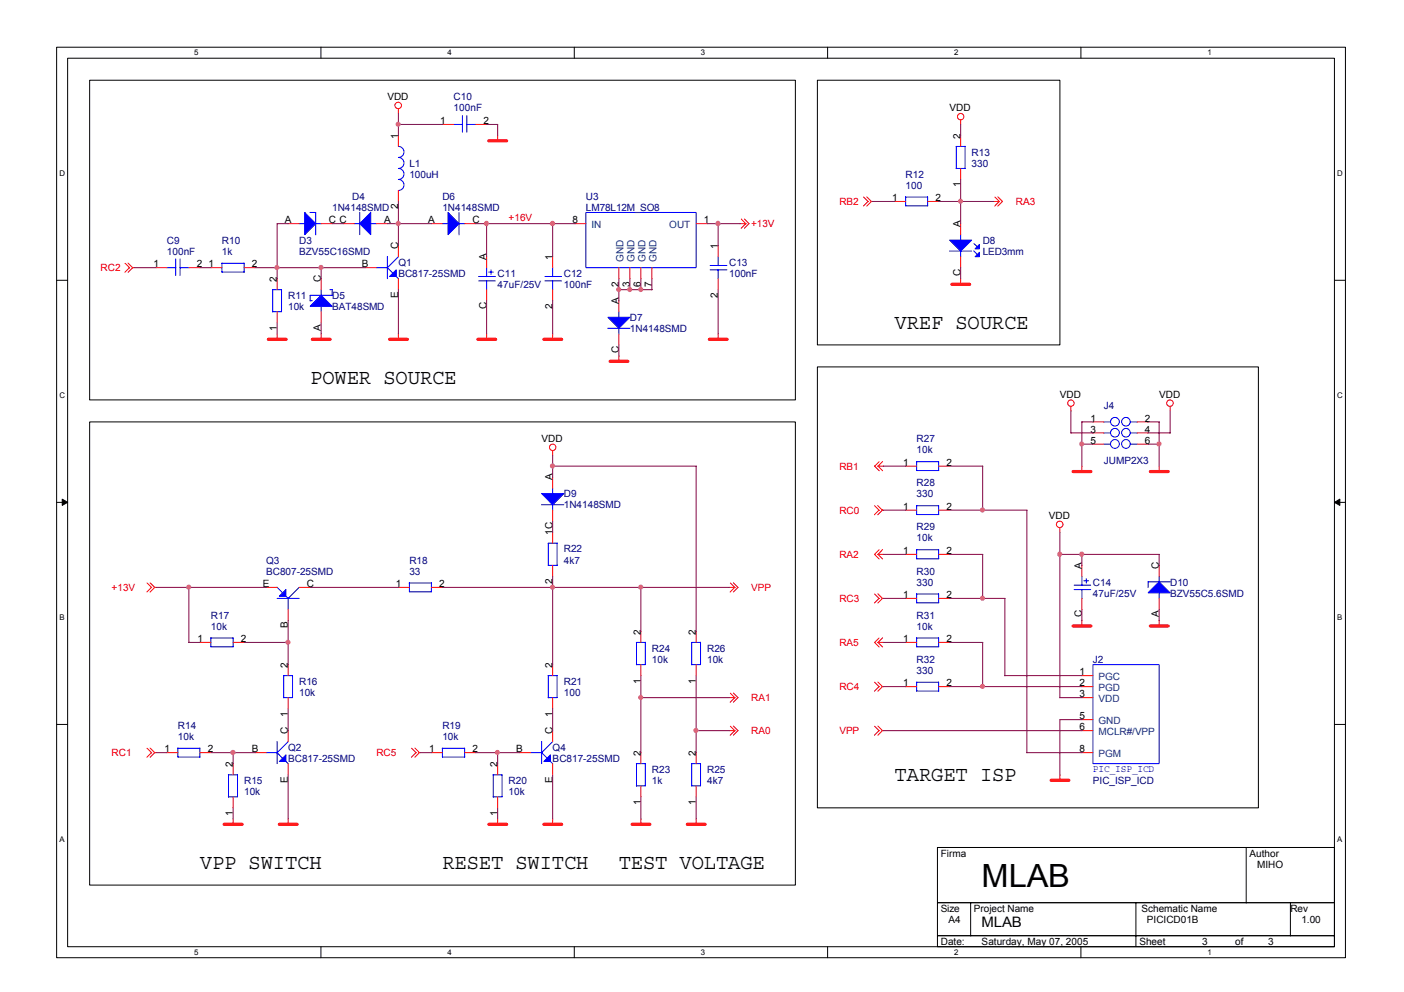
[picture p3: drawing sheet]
<svg xmlns="http://www.w3.org/2000/svg" width="297mm" height="210mm" viewBox="0 0 297 210" stroke-linecap="round" stroke-linejoin="round" font-family="sans-serif">
<path d="M12 10h272.6v192.6h-272.6zM14.3 12.3h268v188h-268z" fill="none" stroke="#000" stroke-width=".21"/>
<g fill="#fff">
<path d="M41.1 10.2h.9v1.9h-.9z"/>
<path d="M41.1 200.6h.9v1.8h-.9z"/>
</g>
<path d="M67.9 10v2.3M67.9 200.3v2.3" fill="none" stroke="#000" stroke-width=".21"/>
<g fill="#fff">
<path d="M94.7 10.2h.9v1.9h-.9z"/>
<path d="M94.7 200.6h.9v1.8h-.9z"/>
</g>
<path d="M121.5 10v2.3M121.5 200.3v2.3" fill="none" stroke="#000" stroke-width=".21"/>
<g fill="#fff">
<path d="M148.3 10.2h.9v1.9h-.9z"/>
<path d="M148.3 200.6h.9v1.8h-.9z"/>
</g>
<path d="M175.1 10v2.3M175.1 200.3v2.3" fill="none" stroke="#000" stroke-width=".21"/>
<g fill="#fff">
<path d="M201.9 10.2h.9v1.9h-.9z"/>
<path d="M201.9 200.6h.9v1.8h-.9z"/>
</g>
<path d="M228.7 10v2.3M228.7 200.3v2.3" fill="none" stroke="#000" stroke-width=".21"/>
<g fill="#fff">
<path d="M255.5 10.2h.9v1.9h-.9z"/>
<path d="M255.5 200.6h.9v1.8h-.9z"/>
<path d="M12.6 35.8h1.2v1.9h-1.2z"/>
<path d="M282.9 35.8h1.2v1.9h-1.2z"/>
<path d="M12.6 82.8h1.2v1.9h-1.2z"/>
<path d="M282.9 82.8h1.2v1.9h-1.2z"/>
</g>
<path d="M12 59.3h2.3M282.3 59.3h2.3" fill="none" stroke="#000" stroke-width=".21"/>
<g fill="#fff">
<path d="M12.6 129.8h1.1v1.9h-1.1z"/>
<path d="M282.9 129.8h1.1v1.9h-1.1z"/>
</g>
<path d="M12 106.3h2.3M282.3 106.3h2.3" fill="none" stroke="#000" stroke-width=".21"/>
<g fill="#000" stroke="#000" stroke-width=".21">
<path d="M13.2 105.6l1.1 .7-1.1 .6z" fill-rule="evenodd"/>
<path d="M282.3 106.3l1.2-.7v1.3z" fill-rule="evenodd"/>
</g>
<g fill="#fff">
<path d="M12.6 176.8h1.1v1.8h-1.1z"/>
<path d="M282.9 176.8h1.1v1.8h-1.1z"/>
</g>
<g fill="none" stroke="#000" stroke-width=".21">
<path d="M19 17h149.3v67.6h-149.3zM172.9 17h51.3v56h-51.3zM172.9 77.6h93.3v93.3h-93.3zM19 89.3h149.3v98h-149.3zM12 153.3h2.3M282.3 153.3h2.3M198.3 179.3h84v11.7h-84zM263.7 179.3v11.8M198.3 191h84v7h-84zM198.3 198h84v2.3h-84zM205.4 191v7M240.3 191v9.4"/>
<path d="M273 191v7"/>
</g>
<g fill="none" stroke="#f00" stroke-width=".21">
<path d="M84.3 23v1M84.3 28.7v2.3M93.6 26.3h2.4M100.6 26.3h2.4M105.3 28.7v1.1M203.2 25.4v.9M203.2 28.7v2.3M203.2 35.6v2.4M26.5 55.7l.9 1M27.1 55.7l1 .9M27.4 56.6l-1 1M28.1 56.6l-1 1"/>
<path d="M28.1 56.6h.3M33 56.6h2.3M40 56.6h2.3M44.6 56.6h2.3M51.6 56.6h2.4M58.6 59v2.3M61 47.3h2.3M67.9 47.3h2.4M67.9 59v2.3M72.6 47.3h2.4M77.3 56.6h2.3M79.6 47.3h2.4"/>
<path d="M84.3 40.3v2.3M84.3 52v2.3M84.3 59v2.3M91.3 47.3h2.3M98.3 47.3h2.3M103 54.3v2.3M116.9 54.3v2.3M121.6 47.3h2.4M130.9 56.6v2.4M133.3 56.6v2.4M135.6 56.6v2.4M137.9 56.6v2.4"/>
<path d="M147.3 47.3h2.3M151.9 52v2.3M151.9 59v2.3M156.6 47.3h1.2M156.8 46.4l1 1M157.5 46.3l1 1-1 1M157.8 47.3l-1 1M182.7 41.7l1 1M183.4 41.7l1 .9M183.6 42.6l-.9 1M184.4 42.6l-1 1M184.4 42.6h.2"/>
<path d="M189.3 42.6h2.3M196.3 42.6h2.3M203.2 47.3v2.4M203.2 54.3v2.3M203.2 59v1.2M210.2 42.6h1.3M210.5 41.7l1 1M211.1 41.7l1 .9-1 1M211.4 42.6l-1 1M58.6 66v2.3M58.6 70.7v1.1M67.9 66v2.3"/>
<path d="M67.9 70.7v1.1M84.3 70.7v1.1M103 61.3v2.3M103 70.7v1.1M116.9 61.3v2.3M116.9 70.7v1.1M130.9 63.6v2.4M130.9 70.7v2.3M130.9 75.3v1.2M151.9 70.7v1.1M116.9 95.3v1M185 98.6l1 1"/>
<path d="M185.8 98.6l.9 1M185.8 98.6h1.1M186 97.7l-1 1M186.7 97.7l-.9 .9M191.6 98.6h2.3M198.6 98.6h2.3M226.6 86v1M228.9 98.6v1.2M231.2 89.3h2.4M231.2 91.6h2.4M231.2 94h2.4M240.6 89.3h2.3"/>
<path d="M240.6 91.6h2.3M240.6 94h2.3M245.2 98.6v1.2M247.6 86v1M116.9 101v2.3M116.9 107.9v2.4M116.9 112.6v2.3M116.9 119.6v2.4M185 107l1 1M185 117.3l1 1M185.7 107l1 .9M185.8 117.3l.9 1"/>
<path d="M185.8 117.3h1.1M186 107.9l-1 1M186 116.3l-1 1M186.7 107.9l-1 1M186.7 107.9h.2M186.7 116.3l-.9 1M191.6 107.9h2.3M191.6 117.3h2.3M198.6 107.9h2.3M198.6 117.3h2.3M224.2 111.6v1M228.9 119.6v2.4"/>
<path d="M245.2 119.6v2.4M31.1 123.4l1 .9M31.7 123.3l1 1M32 124.3l-.9 1M32.7 124.3l-1 1M32.7 124.3h.3M42.3 135.9h2.3M49.3 135.9h2.3M56.3 124.3h2.3M61 128.9v2.4M63.3 124.3h2.3M84.3 124.3h2.3"/>
<path d="M91.3 124.3h2.3M135.6 133.6v2.3M147.3 133.6v2.3M154.3 124.3h1.2M154.5 123.4l1 .9M155.2 123.3l.9 1-.9 1M155.4 124.3l-.9 1M185 125.7l1 1M185 135.9l1 1M185.7 125.6l1 1M185.8 135.9l.9 1M185.8 135.9h1.1"/>
<path d="M186 126.6l-1 1M186 135l-1 1M186.7 126.6l-1 1M186.7 126.6h.2M186.7 135l-.9 .9M191.6 126.6h2.3M191.6 135.9h2.3M198.6 126.6h2.3M198.6 135.9h2.3M228.9 126.6v2.3M228.9 131.3v1.2M245.2 126.6v2.3"/>
<path d="M245.2 131.3v1.2M31.1 158.3l1 1M31.7 158.3l1 1M32 159.3l-.9 .9M32.7 159.3l-1 .9M32.7 159.3h.3M35.3 159.3h2.3M42.3 159.3h2.3M54 159.3h2.3M61 140.6v2.4M61 147.6v2.3M61 154.6v2.3"/>
<path d="M87.1 158.3l1 1M87.8 158.3l.9 1M88 159.3l-1 .9M88.7 159.3h.3M88.7 159.3l-.9 .9M91.3 159.3h2.3M98.3 159.3h2.3M109.9 159.3h2.4M116.9 140.6v2.4M116.9 147.6v2.3M116.9 154.6v2.3M135.6 140.6v2.4"/>
<path d="M135.6 159.3v2.3M147.3 140.6v2.4M147.3 159.3v2.3M154.3 147.6h1.2M154.3 154.6h1.2M154.5 146.7l1 1M154.5 153.7l1 .9M155.2 146.6l.9 1-.9 1M155.2 153.6l.9 1-.9 1M155.4 147.6l-.9 1M155.4 154.6l-.9 1M185 144.4l1 .9"/>
<path d="M185 153.7l1 .9M185.7 144.3l1 1M185.7 153.6l1 1M186 145.3l-1 1M186 154.6l-1 1M186.7 145.3l-1 1M186.7 145.3h.2M186.7 154.6l-1 1M186.7 154.6h.2M191.6 145.3h2.3M198.6 145.3h2.3M228.9 159.3h2.3"/>
<path d="M228.9 147.6h2.3M228.9 145.3h2.3M228.9 154.6h2.3M228.9 143h2.3M228.9 152.3h2.3M49.3 161.6v2.4M49.3 168.6v2.3M49.3 173.3v1.2M61 161.6v2.4M61 173.3v1.2M105.3 161.6v2.4M105.3 168.6v2.3"/>
<path d="M105.3 173.3v1.2M116.9 161.6v2.4M116.9 173.3v1.2M135.6 166.3v2.3M135.6 173.3v1.2M147.3 166.3v2.3M147.3 173.3v1.2M224.2 164v1.1"/>
<circle cx="84.3" cy="22.3" r=".69"/>
<circle cx="203.2" cy="24.7" r=".68"/>
<circle cx="116.9" cy="94.7" r=".68"/>
<circle cx="226.6" cy="85.3" r=".68"/>
<circle cx="247.5" cy="85.3" r=".69"/>
<circle cx="224.2" cy="111" r=".69"/>
</g>
<g fill="none" stroke="#f00" stroke-width=".68">
<path d="M103.4 29.8h3.8M56.8 71.8h3.7M66.1 71.8h3.7M82.4 71.8h3.8M101.1 71.8h3.8M115.1 71.8h3.7M129.1 76.5h3.7M150.1 71.8h3.7M201.4 60.2h3.7M227 99.8h3.8M243.4 99.8h3.7M227 132.5h3.8"/>
<path d="M243.4 132.5h3.7M47.4 174.4h3.8M59.1 174.4h3.8M103.4 174.4h3.8M115.1 174.4h3.7M133.7 174.4h3.8M145.4 174.4h3.8M222.4 165.1h3.7"/>
</g>
<g fill="none" stroke="#00f" stroke-width=".21">
<path d="M84.3 31a1.16 1.16 0 0 1 1.2 1.2 1.16 1.16 0 0 1-1.2 1.1 1.16 1.16 0 0 1 1.2 1.2 1.16 1.16 0 0 1-1.2 1.1 1.16 1.16 0 0 1 1.2 1.2 1.16 1.16 0 0 1-1.2 1.2 1.16 1.16 0 0 1 1.2 1.1 1.16 1.16 0 0 1-1.2 1.2M96 26.3h1.9M97.8 24.5v3.5M98.8 26.3h1.9M98.8 24.5v3.5M202.3 31h1.9M202.3 31v4.7M204.2 30.9v4.7h-1.9M35.3 56.6h1.9M37.2 54.8v3.5M38.1 56.6h1.9M38.1 54.8v3.5"/>
<path d="M46.9 55.7h4.7M46.9 55.7v1.9h4.8M51.6 55.7v1.9M63.3 47.3h1.2M65.6 45h1.2v4.7M66.8 47.3h1.2M74.9 47.3h1.2M76.1 44.9v4.8M78.4 47.3h1.2M79.6 56.6h2.4l1.1 1.2M82 54.3v4.7M83.8 58.5l.5 .5"/>
<path d="M84.3 54.3l-2.4 2.4M93.6 47.3h1.2M97.1 47.3h1.2M97.1 45v4.7M101.3 58.5h3.5M101.3 59.4h3.5M103 56.6v1.9M103 59.4v1.9M103.4 57.6h1M103.9 57.1v1M115.3 58.5h3.5M115.3 59.4h3.5"/>
<path d="M116.9 56.6v1.9M116.9 59.4v1.9M124 45h23.3v11.6h-23.3zM150.2 56.2h3.6M150.2 57.1h3.6M151.9 54.3v1.9M151.9 57.1v1.9M191.6 41.7v1.9h4.7v-1.9h-4.7M200.9 53.1h4.7M203.2 49.7v1.1M203.2 53.1v1.3M206 53.1l.8 .7"/>
<path d="M206 51.5l.8 .7M57.7 61.3h1.9M57.7 61.3v4.7M59.6 61.3v4.7h-1.9M65.6 63.6h.5M67.9 61.3v1.2M67.9 64.8v1.2M69.8 61.3h.5M70.3 61.3v1.2h-4.7v1.2M128.6 69.5h4.7M130.9 66v1.2M130.9 69.5v1.2"/>
<path d="M193.9 97.7h4.7M193.9 97.7v1.9h4.7v-1.9M233.5 89.3h1.4M233.5 91.6h1.4M233.5 94h1.4M239.1 89.3h1.5M239.1 91.6h1.5M239.1 94h1.5M114.6 106.8h4.7M116 119.6h1.9M116.9 103.3v1.2M116.9 106.8v1.2"/>
<path d="M117.9 114.9v4.7M117.9 114.9h-1.9v4.8M193.9 107v1.9h4.7v-1.9h-4.7M193.9 116.3v1.9h4.7v-1.9h-4.7M44.6 135h4.7v1.9M44.6 135v1.9h4.8M58.6 124.2l1.2 1.2M58.6 126.6h4.7M60.5 126.2l.5 .5M61 126.6v2.3M63.3 124.3l-2.4 2.4M86.6 123.3v1.9h4.7v-1.9l-4.7 .1"/>
<path d="M134.6 135.9h1.9M134.7 135.9v4.8M136.5 135.9v4.7h-1.9M146.3 135.9h1.9M146.3 135.9v4.8M148.2 135.9v4.7h-1.9M193.9 125.6v2h4.7v-2l-4.7 .1M193.9 135v1.9h4.7v-1.9h-4.7M227.2 123.8h3.6M227.2 124.8h3.6M228.9 122v1.9M228.9 124.8v1.9"/>
<path d="M229.3 122.9h1M229.8 122.4v1M245.2 121.9v1.2M245.2 125.4v1.2M247.6 123.1h-4.7v1.2M37.6 158.3v1.9h4.7v-1.9h-4.7M56.3 159.3h2.4l1.1 1.2M58.6 156.9v4.7M60 143h1.9M60 143v4.7M61 156.9l-2.4 2.4M61.9 142.9v4.7h-1.9"/>
<path d="M93.6 158.3h4.7v1.9M93.6 158.3v1.9h4.7M112.3 159.3h2.3l1.2 1.2M114.6 156.9v4.7M116 143h1.9M116 143v4.7M116.9 156.9l-2.3 2.4M117.9 142.9v4.7h-1.9M193.9 144.4h4.7M193.9 144.3v1.9h4.7v-1.9M231.2 140.6h14v21h-14zM48.3 164h1.9"/>
<path d="M48.3 164v4.7M50.2 163.9v4.7h-1.9M60.5 161.1l.5 .5M104.3 164h1.9M104.4 164v4.7M106.2 163.9v4.7h-1.9M116.4 161.1l.5 .5M134.6 161.6h1.9M134.7 161.6v4.7M136.5 161.5v4.8h-1.9M146.3 161.6h1.9M146.3 161.6v4.7"/>
<path d="M148.2 161.5v4.8h-1.9"/>
<circle cx="235.9" cy="93.9" r=".93"/>
<circle cx="235.9" cy="91.6" r=".92"/>
<circle cx="235.9" cy="89.2" r=".92"/>
<circle cx="238.2" cy="93.9" r=".92"/>
<circle cx="238.2" cy="91.6" r=".91"/>
<circle cx="238.2" cy="89.2" r=".91"/>
</g>
<g fill="#00f" stroke="#00f" stroke-width=".21">
<path d="M128.6 67.1h4.7l-2.4 2.4z" fill-rule="evenodd"/>
<path d="M115.1 161.1l1.4-1.4v1.4z" fill-rule="evenodd"/>
<path d="M114.6 104.4h4.7l-2.4 2.4z" fill-rule="evenodd"/>
<path d="M78.4 45v4.7l-2.3-2.4z" fill-rule="evenodd"/>
<path d="M59.1 161.1l1.4-1.4v1.4z" fill-rule="evenodd"/>
<path d="M82.4 58.5l1.4-1.4v1.4z" fill-rule="evenodd"/>
<path d="M245.2 123.1l2.4 2.3h-4.7z" fill-rule="evenodd"/>
<path d="M64.5 45l2.3 2.3-2.3 2.4z" fill-rule="evenodd"/>
<path d="M94.8 45l2.3 2.3-2.3 2.4z" fill-rule="evenodd"/>
<path d="M59.1 126.2l1.4-1.4v1.4z" fill-rule="evenodd"/>
<path d="M200.9 50.8h4.7l-2.4 2.3z" fill-rule="evenodd"/>
<path d="M206.3 52.7l.9-1v1z" fill-rule="evenodd"/>
<path d="M206.3 54.3l.9-.9v.9z" fill-rule="evenodd"/>
<path d="M65.6 64.8l2.3-2.3 2.4 2.3z" fill-rule="evenodd"/>
</g>
<g fill="none" stroke="#800040" stroke-width=".21">
<path d="M84.3 24v4.7M84.3 26.3h9.3M103 26.3h2.3v2.4M203.2 26.3v2.4M203.2 38v9.4M28.3 56.6h4.7M42.3 56.6h2.4M54 56.6h23.3M61 47.3h-2.4v11.7M67.9 56.6v2.4M70.3 47.3h2.4M82 47.3h9.3"/>
<path d="M84.3 42.6v9.4M100.6 47.3h21.1M103 47.3v7.1M116.9 47.3v7.1M130.9 59v4.7M133.3 59v2.3M135.6 59v2.3M137.9 59v2.3M149.6 47.3h7M151.9 47.3v4.7M184.6 42.6h4.7M198.6 42.6h11.7"/>
<path d="M203.2 56.6v2.4M58.6 68.3v2.4M67.9 68.3v2.4M84.3 61.3v9.4M103 63.6v7.1M116.9 63.6v7.1M130.9 73v2.4M130.9 61.3h7.1M151.9 61.3v9.4M116.9 96.3v4.7M116.9 98.6h30.4v35M186.9 98.6h4.7"/>
<path d="M200.9 98.6h7v9.4M226.6 91.6h4.7M226.6 87v4.7M228.9 89.2v9.4M228.9 94h2.4M228.9 89.3h2.4M242.9 91.6h4.7M242.9 89.3h2.3v9.4M242.9 94h2.4M247.6 87v4.7M116.9 110.3v2.3M186.9 117.3h4.7"/>
<path d="M186.9 107.9h4.7M200.9 117.3h7v9.4M200.9 107.9h16.4v51.4M224.2 117.3h21.1l-.1 2.4M224.2 112.6v35.1M228.9 117.3v2.4M33 124.3h23.3M40 135.9h2.3M40 124.3v11.7M51.6 135.9h9.4M61 131.3v9.4M65.6 124.3h18.7"/>
<path d="M93.6 124.3h60.7M116.9 122v18.7M135.6 124.3v9.3M186.9 135.9h4.7M186.9 126.6h4.7M200.9 135.9h7v9.4M200.9 126.6h11.7v16.4M228.9 128.9v2.4M245.2 128.9v2.4M33 159.3h2.3M44.6 159.3h9.4M49.3 159.3v2.3"/>
<path d="M61 149.9v4.7M88.9 159.3h2.4M100.6 159.3h9.4M105.3 159.3v2.3M116.9 149.9v4.7M135.6 143v16.3M135.6 147.6h18.7M147.3 154.6h7M147.3 143v16.3M186.9 145.3h4.7M186.9 154.6h42M200.9 145.3h28"/>
<path d="M212.6 143h16.3M217.3 159.3h11.6M224.2 147.6h4.7M228.9 152.3h-4.7v11.7M49.3 170.9v2.4M61 164v9.3M105.3 170.9v2.4M116.9 164v9.3M135.6 168.6v4.7M147.3 168.6v4.7"/>
</g>
<g fill="#f0f" stroke="#f0f" stroke-width=".21">
<circle cx="58.6" cy="56.6" r=".44"/>
<circle cx="84.2" cy="47.3" r=".46"/>
<circle cx="102.9" cy="47.3" r=".46"/>
<circle cx="130.9" cy="61.3" r=".44"/>
<circle cx="116.9" cy="47.3" r=".46"/>
<circle cx="151.9" cy="47.3" r=".46"/>
<circle cx="49.3" cy="159.2" r=".46"/>
<circle cx="60.9" cy="135.9" r=".44"/>
<circle cx="39.9" cy="124.2" r=".44"/>
<circle cx="105.2" cy="159.2" r=".44"/>
<circle cx="116.9" cy="124.2" r=".44"/>
<circle cx="135.6" cy="147.6" r=".44"/>
<circle cx="135.6" cy="124.2" r=".44"/>
<circle cx="207.9" cy="145.2" r=".44"/>
<circle cx="207.9" cy="126.6" r=".44"/>
<circle cx="207.9" cy="107.9" r=".44"/>
<circle cx="147.2" cy="154.6" r=".44"/>
<circle cx="203.2" cy="42.6" r=".44"/>
<circle cx="133.2" cy="61.3" r=".44"/>
<circle cx="135.6" cy="61.3" r=".44"/>
<circle cx="116.9" cy="98.6" r=".44"/>
<circle cx="84.2" cy="26.3" r=".44"/>
<circle cx="228.8" cy="117.3" r=".46"/>
<circle cx="224.2" cy="117.3" r=".46"/>
<circle cx="67.9" cy="56.6" r=".44"/>
<circle cx="228.8" cy="93.9" r=".46"/>
<circle cx="245.2" cy="93.9" r=".46"/>
</g>
<text font-size="6.8" x="207.7" y="187.8">MLAB</text>
<g font-size="4.4">
<text x="189.3" y="69.6">VREF SOURCE</text>
<text x="65.6" y="81.3">POWER SOURCE</text>
<text x="189.3" y="165.3">TARGET ISP</text>
<text x="42.3" y="183.9">VPP SWITCH</text>
<text x="93.6" y="183.9">RESET SWITCH</text>
<text x="130.9" y="183.9">TEST VOLTAGE</text>
</g>
<text font-size="3" x="207.7" y="196.1">MLAB</text>
<g font-size="2.1">
<text x="82" y="21.3">VDD</text>
<text x="200.9" y="23.6">VDD</text>
<text x="84.2" y="29.3" transform="rotate(-90 84.2 29.3)">1</text>
<text x="93.1" y="26.3">1</text>
<text x="102.3" y="26.3">2</text>
<text x="203.2" y="29.3" transform="rotate(-90 203.2 29.3)">2</text>
<text x="203.2" y="39.7" transform="rotate(-90 203.2 39.7)">1</text>
<text x="60.2" y="47.3">A</text>
<text x="69.6" y="47.3">C C</text>
<text x="81.3" y="47.3">A</text>
<text x="84.2" y="44.3" transform="rotate(-90 84.2 44.3)">2</text>
<text x="90.6" y="47.3">A</text>
<text x="99.9" y="47.3">C</text>
<text x="121.1" y="47.3">8</text>
<text x="148.9" y="47.3">1</text>
<text x="188.8" y="42.6">1</text>
<text x="197.9" y="42.6">2</text>
<text x="84.2" y="52.7" transform="rotate(-90 84.2 52.7)">C</text>
<text x="151.9" y="52.7" transform="rotate(-90 151.9 52.7)">1</text>
<text x="203.2" y="48" transform="rotate(-90 203.2 48)">A</text>
<text x="32.5" y="56.6">1</text>
<text x="41.6" y="56.6">2</text>
<text x="44.1" y="56.6">1</text>
<text x="53.3" y="56.6">2</text>
<text x="58.6" y="59.6" transform="rotate(-90 58.6 59.6)">2</text>
<text x="67.9" y="59.6" transform="rotate(-90 67.9 59.6)">C</text>
<text x="76.6" y="56.6">B</text>
<text x="102.9" y="55" transform="rotate(-90 102.9 55)">A</text>
<text x="116.9" y="55" transform="rotate(-90 116.9 55)">1</text>
<text x="203.2" y="58.3" transform="rotate(-90 203.2 58.3)">C</text>
<text x="84.2" y="63" transform="rotate(-90 84.2 63)">E</text>
<text x="102.9" y="65.3" transform="rotate(-90 102.9 65.3)">C</text>
<text x="116.9" y="65.3" transform="rotate(-90 116.9 65.3)">2</text>
<text x="130.9" y="64.3" transform="rotate(-90 130.9 64.3)">A</text>
<text x="130.9" y="60.7" transform="rotate(-90 130.9 60.7)">2</text>
<text x="133.2" y="60.7" transform="rotate(-90 133.2 60.7)">3</text>
<text x="135.6" y="60.7" transform="rotate(-90 135.6 60.7)">6</text>
<text x="137.9" y="60.7" transform="rotate(-90 137.9 60.7)">7</text>
<text x="151.9" y="63" transform="rotate(-90 151.9 63)">2</text>
<text x="58.6" y="70" transform="rotate(-90 58.6 70)">1</text>
<text x="67.9" y="70" transform="rotate(-90 67.9 70)">A</text>
<text x="130.9" y="74.7" transform="rotate(-90 130.9 74.7)">C</text>
<text x="224.2" y="84.2">VDD</text>
<text x="230.7" y="89.2">1</text>
<text x="242.2" y="89.2">2</text>
<text x="245.2" y="84.2">VDD</text>
<text x="114.6" y="93.6">VDD</text>
<text x="230.7" y="91.6">3</text>
<text x="230.7" y="93.9">5</text>
<text x="242.2" y="91.6">4</text>
<text x="242.2" y="93.9">6</text>
<text x="116.9" y="101.6" transform="rotate(-90 116.9 101.6)">A</text>
<text x="191.1" y="98.6">1</text>
<text x="200.2" y="98.6">2</text>
<text x="191.1" y="107.9">1</text>
<text x="200.2" y="107.9">2</text>
<text x="116.9" y="113.3" transform="rotate(-90 116.9 113.3)">1C</text>
<text x="221.9" y="109.9">VDD</text>
<text x="191.1" y="117.3">1</text>
<text x="200.2" y="117.3">2</text>
<text x="55.6" y="124.2">E</text>
<text x="64.9" y="124.2">C</text>
<text x="83.8" y="124.2">1</text>
<text x="92.9" y="124.2">2</text>
<text x="116.9" y="123.7" transform="rotate(-90 116.9 123.7)">2</text>
<text x="228.9" y="120.3" transform="rotate(-90 228.9 120.3)">A</text>
<text x="245.2" y="120.3" transform="rotate(-90 245.2 120.3)">C</text>
<text x="191.1" y="126.6">1</text>
<text x="200.2" y="126.6">2</text>
<text x="228.9" y="130.6" transform="rotate(-90 228.9 130.6)">C</text>
<text x="245.2" y="130.6" transform="rotate(-90 245.2 130.6)">A</text>
<text x="41.8" y="135.9">1</text>
<text x="51" y="135.9">2</text>
<text x="60.9" y="133" transform="rotate(-90 60.9 133)">B</text>
<text x="135.6" y="134.3" transform="rotate(-90 135.6 134.3)">2</text>
<text x="147.2" y="134.3" transform="rotate(-90 147.2 134.3)">2</text>
<text x="191.1" y="135.9">1</text>
<text x="200.2" y="135.9">2</text>
<text x="60.9" y="141.3" transform="rotate(-90 60.9 141.3)">2</text>
<text x="116.9" y="141.3" transform="rotate(-90 116.9 141.3)">2</text>
<text x="228.4" y="142.9">1</text>
<text x="135.6" y="144.7" transform="rotate(-90 135.6 144.7)">1</text>
<text x="147.2" y="144.7" transform="rotate(-90 147.2 144.7)">1</text>
<text x="191.1" y="145.2">1</text>
<text x="200.2" y="145.2">2</text>
<text x="228.4" y="145.2">2</text>
<text x="228.4" y="147.6">3</text>
<text x="60.9" y="155.3" transform="rotate(-90 60.9 155.3)">C</text>
<text x="60.9" y="151.6" transform="rotate(-90 60.9 151.6)">1</text>
<text x="116.9" y="155.3" transform="rotate(-90 116.9 155.3)">C</text>
<text x="116.9" y="151.6" transform="rotate(-90 116.9 151.6)">1</text>
<text x="228.4" y="152.2">5</text>
<text x="228.4" y="154.6">6</text>
<text x="34.8" y="159.2">1</text>
<text x="43.9" y="159.2">2</text>
<text x="53.3" y="159.2">B</text>
<text x="90.8" y="159.2">1</text>
<text x="99.9" y="159.2">2</text>
<text x="109.2" y="159.2">B</text>
<text x="135.6" y="159.9" transform="rotate(-90 135.6 159.9)">2</text>
<text x="147.2" y="159.9" transform="rotate(-90 147.2 159.9)">2</text>
<text x="228.4" y="159.2">8</text>
<text x="49.3" y="162.3" transform="rotate(-90 49.3 162.3)">2</text>
<text x="60.9" y="165.6" transform="rotate(-90 60.9 165.6)">E</text>
<text x="105.2" y="162.3" transform="rotate(-90 105.2 162.3)">2</text>
<text x="116.9" y="165.6" transform="rotate(-90 116.9 165.6)">E</text>
<text x="49.3" y="172.6" transform="rotate(-90 49.3 172.6)">1</text>
<text x="105.2" y="172.6" transform="rotate(-90 105.2 172.6)">1</text>
<text x="135.6" y="170.3" transform="rotate(-90 135.6 170.3)">1</text>
<text x="147.2" y="170.3" transform="rotate(-90 147.2 170.3)">1</text>
<text x="199.1" y="181.3">Firma</text>
<text x="264.4" y="181.3">Author</text>
<text x="266" y="183.6">MIHO</text>
<text x="199.1" y="193">Size</text>
<text x="200.7" y="195.3">A4</text>
<text x="206" y="193">Project Name</text>
<text x="241.5" y="193">Schematic Name</text>
<text x="242.7" y="195.3">PICICD01B</text>
<text x="273" y="193">Rev</text>
<text x="275.3" y="195.3">1.00</text>
<text x="199.1" y="199.9">Date:</text>
<text x="207.7" y="199.9">Saturday, May 07, 2005</text>
<text x="241" y="199.9">Sheet</text>
<text x="254.3" y="199.9">3</text>
<text x="261.3" y="199.9">of</text>
<text x="268.3" y="199.9">3</text>
</g>
<g font-size="2.1" fill="#000080">
<text x="96" y="21.3">C10</text>
<text x="96" y="23.6">100nF</text>
<text x="86.6" y="35.3">L1</text>
<text x="205.6" y="32.9">R13</text>
<text x="205.6" y="35.3">330</text>
<text x="86.6" y="37.6">100uH</text>
<text x="191.6" y="37.6">R12</text>
<text x="191.6" y="39.9">100</text>
<text x="70.3" y="44.6">1N4148SMD</text>
<text x="74.5" y="42.2">D4</text>
<text x="93.6" y="42.2">D6</text>
<text x="93.6" y="44.6">1N4148SMD</text>
<text x="124" y="42.2">U3</text>
<text x="124" y="44.6">LM78L12M_SO8</text>
<text x="35.3" y="51.6">C9</text>
<text x="35.3" y="53.9">100nF</text>
<text x="46.9" y="51.6">R10</text>
<text x="46.9" y="53.9">1k</text>
<text x="63.3" y="51.6">D3</text>
<text x="63.3" y="53.9">BZV55C16SMD</text>
<text x="207.9" y="51.6">D8</text>
<text x="207.9" y="53.9">LED3mm</text>
<text x="84.3" y="56.3">Q1</text>
<text x="84.3" y="58.6">BC817-25SMD</text>
<text x="105.3" y="58.6">C11</text>
<text x="119.3" y="58.6">C12</text>
<text x="154.3" y="56.3">C13</text>
<text x="154.3" y="58.6">100nF</text>
<text x="61" y="63.2">R11</text>
<text x="61" y="65.6">10k</text>
<text x="70.3" y="63.2">D5</text>
<text x="70.3" y="65.6">BAT48SMD</text>
<text x="105.3" y="60.9">47uF/25V</text>
<text x="119.3" y="60.9">100nF</text>
<text x="133.3" y="67.9">D7</text>
<text x="133.3" y="70.2">1N4148SMD</text>
<text x="233.6" y="86.6">J4</text>
<text x="193.9" y="93.6">R27</text>
<text x="193.9" y="95.9">10k</text>
<text x="233.6" y="98.3">JUMP2X3</text>
<text x="119.3" y="105.2">D9</text>
<text x="119.3" y="107.6">1N4148SMD</text>
<text x="193.9" y="102.9">R28</text>
<text x="193.9" y="105.2">330</text>
<text x="193.9" y="112.2">R29</text>
<text x="56.3" y="119.3">Q3</text>
<text x="86.6" y="119.3">R18</text>
<text x="119.3" y="116.9">R22</text>
<text x="119.3" y="119.3">4k7</text>
<text x="193.9" y="114.6">10k</text>
<text x="56.3" y="121.6">BC807-25SMD</text>
<text x="86.6" y="121.6">33</text>
<text x="193.9" y="121.6">R30</text>
<text x="193.9" y="123.9">330</text>
<text x="231.2" y="123.9">C14</text>
<text x="247.6" y="123.9">D10</text>
<text x="44.6" y="130.9">R17</text>
<text x="193.9" y="130.9">R31</text>
<text x="231.2" y="126.2">47uF/25V</text>
<text x="247.6" y="126.2">BZV55C5.6SMD</text>
<text x="44.6" y="133.2">10k</text>
<text x="137.9" y="137.9">R24</text>
<text x="149.6" y="137.9">R26</text>
<text x="193.9" y="133.2">10k</text>
<text x="137.9" y="140.2">10k</text>
<text x="149.6" y="140.2">10k</text>
<text x="193.9" y="140.2">R32</text>
<text x="193.9" y="142.6">330</text>
<text x="231.2" y="140.2">J2</text>
<text x="63.3" y="144.9">R16</text>
<text x="63.3" y="147.2">10k</text>
<text x="119.3" y="144.9">R21</text>
<text x="119.3" y="147.2">100</text>
<text x="37.6" y="154.2">R14</text>
<text x="93.6" y="154.2">R19</text>
<text x="37.6" y="156.5">10k</text>
<text x="61" y="158.9">Q2</text>
<text x="61" y="161.2">BC817-25SMD</text>
<text x="93.6" y="156.5">10k</text>
<text x="116.9" y="158.9">Q4</text>
<text x="116.9" y="161.2">BC817-25SMD</text>
<text x="51.6" y="165.9">R15</text>
<text x="107.6" y="165.9">R20</text>
<text x="137.9" y="163.5">R23</text>
<text x="137.9" y="165.9">1k</text>
<text x="149.6" y="163.5">R25</text>
<text x="149.6" y="165.9">4k7</text>
<text x="231.2" y="165.9">PIC_ISP_ICD</text>
<text x="51.6" y="168.2">10k</text>
<text x="107.6" y="168.2">10k</text>
</g>
<g font-size="2.1" fill="#f00">
<text x="107.6" y="46.7">+16V</text>
<text x="177.6" y="43.4">RB2</text>
<text x="214.9" y="43.4">RA3</text>
<text x="158.9" y="48.1">+13V</text>
<text x="21.3" y="57.4">RC2</text>
<text x="177.6" y="99.4">RB1</text>
<text x="177.6" y="108.8">RC0</text>
<text x="177.6" y="118.1">RA2</text>
<text x="23.6" y="125.1">+13V</text>
<text x="158.9" y="125.1">VPP</text>
<text x="177.6" y="127.4">RC3</text>
<text x="177.6" y="136.7">RA5</text>
<text x="158.9" y="148.4">RA1</text>
<text x="177.6" y="146">RC4</text>
<text x="158.9" y="155.4">RA0</text>
<text x="177.6" y="155.4">VPP</text>
<text x="23.6" y="160.1">RC1</text>
<text x="79.6" y="160.1">RC5</text>
</g>
<g font-size="2.1" fill="#004080">
<text x="125.1" y="48.3">IN</text>
<text x="141.6" y="48.3">OUT</text>
<text x="131.9" y="55.5" transform="rotate(-90 131.9 55.5)">GND</text>
<text x="134.2" y="55.5" transform="rotate(-90 134.2 55.5)">GND</text>
<text x="136.6" y="55.5" transform="rotate(-90 136.6 55.5)">GND</text>
<text x="138.9" y="55.5" transform="rotate(-90 138.9 55.5)">GND</text>
<text x="232.4" y="143.9">PGC</text>
<text x="232.4" y="146.3">PGD</text>
<text x="232.4" y="148.6">VDD</text>
<text x="232.4" y="153.2">GND</text>
<text x="232.4" y="155.6">MCLR#/VPP</text>
<text x="232.4" y="160.2">PGM</text>
</g>
<text font-size="2.1" fill="#00f" x="231.2" y="163.4">PIC_ISP_ICD</text>
<g font-size="1.7">
<text x="41.1" y="11.7">5</text>
<text x="94.7" y="11.7">4</text>
<text x="148.3" y="11.7">3</text>
<text x="201.9" y="11.7">2</text>
<text x="255.5" y="11.7">1</text>
<text x="12.6" y="37.3">D</text>
<text x="282.9" y="37.3">D</text>
<text x="12.6" y="84.3">C</text>
<text x="282.9" y="84.3">C</text>
<text x="12.6" y="131.3">B</text>
<text x="282.9" y="131.3">B</text>
<text x="12.6" y="178.3">A</text>
<text x="282.9" y="178.3">A</text>
<text x="41.1" y="202.1">5</text>
<text x="94.7" y="202.1">4</text>
<text x="148.3" y="202.1">3</text>
<text x="201.9" y="202.1">2</text>
<text x="255.5" y="202.1">1</text>
</g>
</svg>
